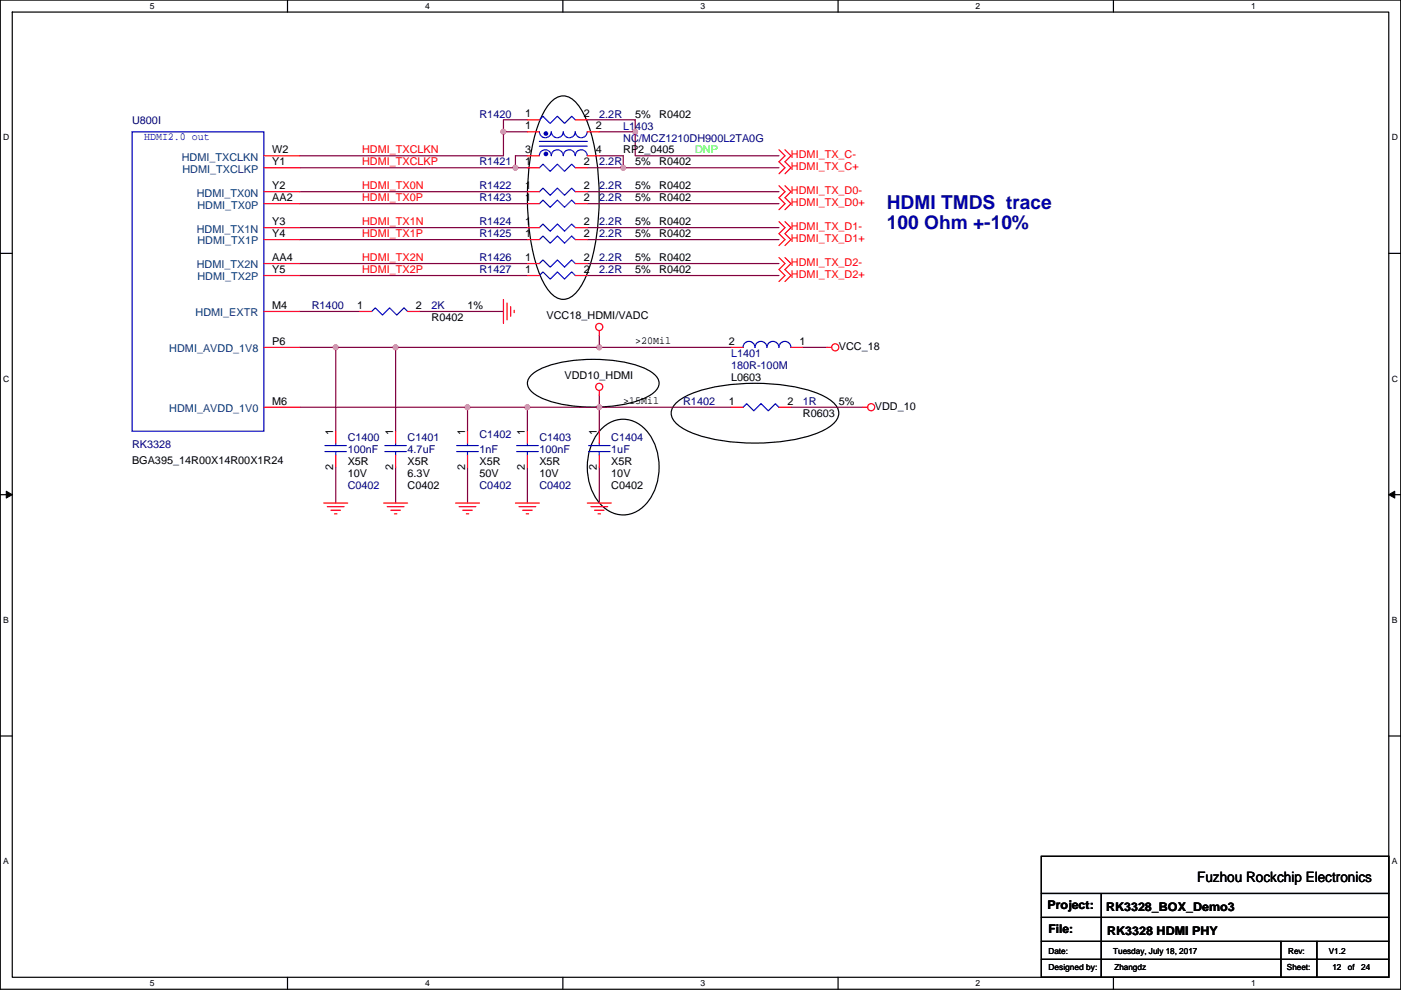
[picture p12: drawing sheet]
<svg xmlns="http://www.w3.org/2000/svg" width="297mm" height="210mm" viewBox="0 0 297 210" stroke-linecap="round" stroke-linejoin="round" font-family="sans-serif">
<path d="M.1 0h296.9v209.8h-296.9zM2.6 2.6h291.8v204.7h-291.8z" fill="none" stroke="#000" stroke-width=".25"/>
<g fill="#fff">
<path d="M31.8 .3h1v2h-1z"/>
<path d="M31.8 207.5h1v2.1h-1z"/>
</g>
<path d="M61 0v2.6M61 207.3v2.5" fill="none" stroke="#000" stroke-width=".25"/>
<g fill="#fff">
<path d="M90.1 .3h1v2h-1z"/>
<path d="M90.1 207.5h1v2.1h-1z"/>
</g>
<path d="M119.3 0v2.6M119.3 207.3v2.5" fill="none" stroke="#000" stroke-width=".25"/>
<g fill="#fff">
<path d="M148.5 .3h1v2h-1z"/>
<path d="M148.5 207.5h1v2.1h-1z"/>
</g>
<path d="M177.7 0v2.6M177.7 207.3v2.5" fill="none" stroke="#000" stroke-width=".25"/>
<g fill="#fff">
<path d="M206.9 .3h1v2h-1z"/>
<path d="M206.9 207.5h1v2.1h-1z"/>
</g>
<path d="M236.1 0v2.6M236.1 207.3v2.5" fill="none" stroke="#000" stroke-width=".25"/>
<g fill="#fff">
<path d="M265.2 .3h1v2h-1z"/>
<path d="M265.2 207.5h1v2.1h-1z"/>
<path d="M.7 28.2h1.3v2h-1.3z"/>
<path d="M295.1 28.2h1.3v2h-1.3z"/>
<path d="M.7 79.3h1.3v2.1h-1.3z"/>
<path d="M295.1 79.3h1.3v2.1h-1.3z"/>
</g>
<path d="M.1 53.7h2.5M294.4 53.7h2.6" fill="none" stroke="#000" stroke-width=".25"/>
<g fill="#fff">
<path d="M.7 130.5h1.2v2h-1.2z"/>
<path d="M295.1 130.5h1.2v2h-1.2z"/>
</g>
<path d="M.1 104.9h2.5M294.4 104.9h2.6" fill="none" stroke="#000" stroke-width=".25"/>
<path d="M1.3 104.2l1.3 .7-1.3 .7zM294.4 104.9l1.3-.7v1.4z" fill="#000" stroke="#000" stroke-width=".21"/>
<g fill="#fff">
<path d="M.7 181.7h1.2v2h-1.2z"/>
<path d="M295.1 181.7h1.2v2h-1.2z"/>
</g>
<g fill="none" stroke="#000" stroke-width=".25">
<path d="M117.2 21.3a3.3 3.3 0 0 1 5.2 .7 24.7 24.7 0 0 1 4 11.5 53.7 53.7 0 0 1-1.6 23.7 10.9 10.9 0 0 1-3.8 5.9 3.4 3.4 0 0 1-4.5-1.3 24.8 24.8 0 0 1-4.1-11.5 53.9 53.9 0 0 1 1.6-23.6 13.6 13.6 0 0 1 3.2-5.4zM112.8 79.5a17.6 17.6 0 0 1 9.5-3.1 29.7 29.7 0 0 1 14.9 2 4 4 0 0 1 2.5 2.9 3.6 3.6 0 0 1-2.5 2.9 30.1 30.1 0 0 1-16.5 1.8 16.3 16.3 0 0 1-7.9-2.9 2.25 2.25 0 0 1 0-3.6zM127.5 91a6.3 6.3 0 0 1 10 .9 12.5 12.5 0 0 1-.7 15.2 6.3 6.3 0 0 1-10.1-.9 12.6 12.6 0 0 1 .8-15.2zM143.3 85.5a15.5 15.5 0 0 1 7.2-3.2 44.3 44.3 0 0 1 22.1 .9 7.8 7.8 0 0 1 5.1 3.7 3.1 3.1 0 0 1-1.7 3.5 25.3 25.3 0 0 1-11.9 3.4 39.6 39.6 0 0 1-17.9-2.2 6.9 6.9 0 0 1-3.8-3.2 2.75 2.75 0 0 1 .9-2.9zM.1 156.1h2.5M294.4 156.1h2.6M220.8 181.6h73.6v25.7h-73.6zM220.8 189.5h73.6M220.8 194.6h73.6M220.8 199.7h73.6M233.5 189.5v17.8M271.6 199.7v7.6"/>
<path d="M279.2 199.7v7.6M220.8 203.5h73.6"/>
</g>
<g fill="none" stroke="#800040" stroke-width=".25">
<path d="M63.6 35.6h45.7M106.7 28v5h-43.1M106.7 28h5.1M111.8 25.4h-5.1v2.6M111.8 33h-2.5v2.6h2.5M124.5 35.6h7.6M124.5 25.4h10.2v2.6M127.1 33h5v2.6M127.1 28h7.6M132.1 35.6h33.1M134.7 28v5h30.5M63.6 40.7h48.2"/>
<path d="M63.6 58.4h48.2M63.6 43.2h48.2M63.6 48.3h48.2M63.6 50.8h48.2M63.6 55.9h48.2M124.5 48.3h40.7M124.5 50.8h40.7M124.5 55.9h40.7M124.5 58.4h40.7M124.5 40.7h40.7M124.5 43.2h40.7M63.6 66.1h12.7"/>
<path d="M63.6 73.7h7.6v17.8M71.2 73.7h12.7M83.9 73.7v17.8M83.9 73.7h43.2M89 66.1h17.7M127.1 73.7h27.9M127.1 71.1v2.6M170.2 73.7h5.1M63.6 86.4h35.5M71.2 99.1v7.6M83.9 99.1v7.6M99.1 86.4h12.7"/>
<path d="M99.1 99.1v7.6M99.1 86.4v5.1M111.8 99.1v7.6M111.8 86.4v5.1M111.8 86.4h15.3M127.1 83.8v2.6M127.1 86.4h27.9M127.1 86.4v5.1M127.1 99.1v7.6M167.7 86.4h15.2"/>
</g>
<g fill="#f0f" stroke="#f0f" stroke-width=".25">
<circle cx="127" cy="73.7" r=".5"/>
<circle cx="127" cy="86.4" r=".5"/>
<circle cx="83.9" cy="73.7" r=".5"/>
<circle cx="71.2" cy="73.7" r=".5"/>
<circle cx="109.3" cy="35.6" r=".5"/>
<circle cx="132.1" cy="35.6" r=".5"/>
<circle cx="134.7" cy="27.9" r=".5"/>
<circle cx="111.8" cy="86.4" r=".5"/>
<circle cx="106.7" cy="27.9" r=".5"/>
<circle cx="99.1" cy="86.4" r=".5"/>
</g>
<g fill="none" stroke="#f00" stroke-width=".25">
<path d="M55.9 33h7.7M55.9 35.6h7.7M111.8 35.6h2.6M111.8 28h2.6M111.8 33h2.6M111.8 25.4h2.6M122 35.6h2.5M122 25.4h2.5M124.5 28h2.6M124.5 33h2.6M165.2 39.4l1.2 1.3-1.2 1.2 1.2 1.3-1.2 1.3M165.2 31.8l1.2 1.2-1.2 1.3 1.2 1.3-1.2 1.3"/>
<path d="M166.4 39.4l1.3 1.3-1.3 1.2 1.3 1.3-1.3 1.3M166.4 31.8l1.3 1.2-1.3 1.3 1.3 1.3-1.3 1.3M55.9 40.7h7.7M55.9 43.2h7.7M55.9 48.3h7.7M55.9 50.8h7.7M55.9 55.9h7.7M55.9 58.4h7.7M111.8 40.7h2.6M111.8 43.2h2.6M111.8 48.3h2.6M111.8 55.9h2.6"/>
<path d="M111.8 50.8h2.6M111.8 58.4h2.6M122 40.7h2.5M122 43.2h2.5M122 48.3h2.5M122 55.9h2.5M122 50.8h2.5M122 58.4h2.5M165.2 54.6l1.2 1.3-1.2 1.3 1.2 1.2-1.2 1.3M165.2 47l1.2 1.3-1.2 1.3 1.2 1.2-1.2 1.3M166.4 54.6l1.3 1.3-1.3 1.3 1.3 1.2-1.3 1.3M166.4 47l1.3 1.3-1.3 1.3 1.3 1.2-1.3 1.3"/>
<path d="M55.9 66.1h7.7M55.9 73.7h7.7M76.3 66.1h2.5M86.4 66.1h2.6M106.7 63.5v5.1M107.5 64.3v3.5M108.3 65v2.1M109 65.8v.5M127.1 70.1v1M155 73.7h2.5M167.7 73.7h2.5M175.3 73.7h1"/>
<path d="M55.9 86.4h7.7M71.2 91.5v2.5M71.2 96.5v2.6M83.9 91.5v2.5M83.9 96.5v2.6M99.1 91.5v2.5M99.1 96.5v2.6M111.8 91.5v2.5M111.8 96.5v2.6M127.1 82.8v1M127.1 91.5v2.5M127.1 96.5v2.6"/>
<path d="M155 86.4h2.5M165.2 86.4h2.5M182.9 86.4h1.1M68.6 106.7h5.1M69.4 107.5h3.6M70.2 108.2h2M70.9 109h.5M81.3 106.7h5.1M82.1 107.5h3.6M82.9 108.2h2M83.6 109h.5M96.6 106.7h5.1"/>
<path d="M97.3 107.5h3.6M98.1 108.2h2M98.9 109h.5M109.3 106.7h5.1M110 107.5h3.6M110.8 108.2h2M111.6 109h.5M124.5 106.7h5.1M125.3 107.5h3.5M126 108.2h2.1M126.8 109h.5"/>
<circle cx="127" cy="69.3" r=".76"/>
<circle cx="177.1" cy="73.7" r=".76"/>
<circle cx="127" cy="82" r=".76"/>
<circle cx="184.7" cy="86.4" r=".76"/>
</g>
<g fill="none" stroke="#00f" stroke-width=".25">
<path d="M28 28h27.9v63.5h-27.9zM114.4 35.6l.7-.8 1.5 1.5 1.6-1.5 1.5 1.5 1.5-1.5 .8 .8M114.4 25.4l.7-.7 1.5 1.5 1.6-1.5 1.5 1.5 1.5-1.5 .8 .7M114.4 33a1.27 1.27 0 0 1 1.2-1.2 1.27 1.27 0 0 1 1.3 1.2 1.27 1.27 0 0 1 1.3-1.2 1.27 1.27 0 0 1 1.2 1.2 1.27 1.27 0 0 1 1.3-1.2 1.27 1.27 0 0 1 1.3 1.2 1.26 1.26 0 0 1 1.2-1.2 1.26 1.26 0 0 1 1.3 1.2M114.4 27.9a1.26 1.26 0 0 0 1.2 1.3 1.26 1.26 0 0 0 1.3-1.3 1.27 1.27 0 0 0 1.2 1.3 1.27 1.27 0 0 0 1.3-1.3 1.27 1.27 0 0 0 1.3 1.3 1.27 1.27 0 0 0 1.3-1.3 1.27 1.27 0 0 0 1.2 1.3 1.27 1.27 0 0 0 1.3-1.3M114.4 30h10.1M114.4 31h10.1M114.4 40.7l.7-.8 1.5 1.5 1.6-1.5 1.5 1.5 1.5-1.5 .8 .8M114.4 43.2l.7-.8 1.5 1.6 1.6-1.6 1.5 1.6 1.5-1.6 .8 .8M114.4 48.3l.7-.8 1.5 1.5 1.6-1.5 1.5 1.5 1.5-1.5 .8 .8M114.4 55.9l.7-.8 1.5 1.6 1.6-1.6 1.5 1.6 1.5-1.6 .8 .8M114.4 50.8l.7-.7 1.5 1.5 1.6-1.5 1.5 1.5 1.5-1.5 .8 .7"/>
<path d="M114.4 58.4l.7-.7 1.5 1.5 1.6-1.5 1.5 1.5 1.5-1.5 .8 .7M78.8 66.1l.8-.8 1.5 1.5 1.5-1.5 1.5 1.5 1.6-1.5 .7 .8M157.5 73.7a1.27 1.27 0 0 1 1.3-1.3 1.27 1.27 0 0 1 1.3 1.3 1.27 1.27 0 0 1 1.3-1.3 1.27 1.27 0 0 1 1.2 1.3 1.27 1.27 0 0 1 1.3-1.3 1.27 1.27 0 0 1 1.3 1.3 1.26 1.26 0 0 1 1.2-1.3 1.26 1.26 0 0 1 1.3 1.3M68.9 95.8h4.6M68.9 94.5h4.6M71.2 94v.5M71.2 95.8v.7M81.6 95.8h4.6M81.6 94.5h4.6M83.9 94v.5M83.9 95.8v.7M96.8 95.8h4.6"/>
<path d="M96.8 94.5h4.6M99.1 94v.5M99.1 95.8v.7M109.5 95.8h4.6M109.5 94.5h4.6M111.8 94v.5M111.8 95.8v.7M124.8 95.8h4.5M124.8 94.5h4.5M127.1 94v.5M127.1 95.8v.7M157.5 86.4l.8-.8 1.5 1.5 1.6-1.5 1.5 1.5 1.5-1.5 .8 .8"/>
</g>
<g fill="#00f" stroke="#00f" stroke-width=".25">
<circle cx="115.7" cy="28.3" r=".38"/>
<circle cx="115.7" cy="32.6" r=".38"/>
</g>
<g font-size="4.1" fill="#000080">
<text x="188" y="44.4">HDMI TMDS trace</text>
<text x="188" y="48.6">100 Ohm +-10%</text>
</g>
<text font-size="3" x="253.8" y="187.2">Fuzhou Rockchip Electronics</text>
<g font-size="2.5">
<text x="222.1" y="192.9">Project:</text>
<text x="222.3" y="198">File:</text>
<text x="234.5" y="193.1">RK3328_BOX_Demo3</text>
<text x="234.8" y="198.2">RK3328 HDMI PHY</text>
</g>
<g font-size="2.3" fill="#000080">
<text x="28" y="26.2">U800I</text>
<text x="101.7" y="24.9">R1420</text>
<text x="127.1" y="24.9">2.2R</text>
<text x="132.1" y="27.5">L1403</text>
<text x="101.7" y="35.1">R1421</text>
<text x="127.1" y="35.1">2.2R</text>
<text x="132.1" y="30">NC/MCZ1210DH900L2TA0G</text>
<text x="101.7" y="40.2">R1422</text>
<text x="127.1" y="40.2">2.2R</text>
<text x="101.7" y="42.7">R1423</text>
<text x="101.7" y="47.8">R1424</text>
<text x="127.1" y="42.7">2.2R</text>
<text x="127.1" y="47.8">2.2R</text>
<text x="101.7" y="50.3">R1425</text>
<text x="127.1" y="50.3">2.2R</text>
<text x="101.7" y="55.4">R1426</text>
<text x="101.7" y="58">R1427</text>
<text x="127.1" y="55.4">2.2R</text>
<text x="127.1" y="58">2.2R</text>
<text x="66.1" y="65.6">R1400</text>
<text x="91.5" y="65.6">2K</text>
<text x="155" y="75.7">L1401</text>
<text x="155" y="78.3">180R-100M</text>
<text x="144.8" y="85.9">R1402</text>
<text x="170.2" y="85.9">1R</text>
<text x="28" y="95">RK3328</text>
<text x="73.7" y="93.5">C1400</text>
<text x="86.4" y="93.5">C1401</text>
<text x="101.7" y="93">C1402</text>
<text x="114.4" y="93.5">C1403</text>
<text x="129.6" y="93.5">C1404</text>
<text x="73.7" y="96.1">100nF</text>
<text x="86.4" y="96.1">4.7uF</text>
<text x="101.7" y="96.1">1nF</text>
<text x="114.4" y="96.1">100nF</text>
<text x="129.6" y="96.1">1uF</text>
<text x="73.7" y="103.7">C0402</text>
<text x="101.7" y="103.7">C0402</text>
<text x="114.4" y="103.7">C0402</text>
</g>
<text font-size="2.3" fill="#00f" x="30.5" y="29.8">HDMI2.0 out</text>
<g font-size="2.3">
<text x="111.3" y="27.4">1</text>
<text x="111.3" y="24.9">1</text>
<text x="123.8" y="24.9">2</text>
<text x="126.3" y="27.4">2</text>
<text x="134.7" y="24.9">5%</text>
<text x="139.8" y="24.9">R0402</text>
<text x="57.7" y="32.5">W2</text>
<text x="57.7" y="35.1">Y1</text>
<text x="111.3" y="35.1">1</text>
<text x="111.3" y="32.5">3</text>
<text x="123.8" y="35.1">2</text>
<text x="126.3" y="32.5">4</text>
<text x="132.1" y="32.6">RP2_0405</text>
<text x="134.7" y="35.1">5%</text>
<text x="139.8" y="35.1">R0402</text>
<text x="57.7" y="40.1">Y2</text>
<text x="111.3" y="40.1">1</text>
<text x="123.8" y="40.1">2</text>
<text x="134.7" y="40.2">5%</text>
<text x="139.8" y="40.2">R0402</text>
<text x="57.7" y="47.8">Y3</text>
<text x="57.7" y="42.7">AA2</text>
<text x="111.3" y="42.7">1</text>
<text x="111.3" y="47.8">1</text>
<text x="123.8" y="42.7">2</text>
<text x="123.8" y="47.8">2</text>
<text x="134.7" y="42.7">5%</text>
<text x="134.7" y="47.8">5%</text>
<text x="139.8" y="42.7">R0402</text>
<text x="139.8" y="47.8">R0402</text>
<text x="57.7" y="50.3">Y4</text>
<text x="111.3" y="50.3">1</text>
<text x="123.8" y="50.3">2</text>
<text x="134.7" y="50.3">5%</text>
<text x="139.8" y="50.3">R0402</text>
<text x="57.7" y="55.4">AA4</text>
<text x="57.7" y="57.9">Y5</text>
<text x="111.3" y="55.4">1</text>
<text x="111.3" y="57.9">1</text>
<text x="123.8" y="55.4">2</text>
<text x="123.8" y="57.9">2</text>
<text x="134.7" y="55.4">5%</text>
<text x="134.7" y="58">5%</text>
<text x="139.8" y="55.4">R0402</text>
<text x="139.8" y="58">R0402</text>
<text x="57.7" y="65.5">M4</text>
<text x="75.8" y="65.5">1</text>
<text x="88.2" y="65.5">2</text>
<text x="99.1" y="65.6">1%</text>
<text x="91.5" y="68.1">R0402</text>
<text x="115.9" y="67.6">VCC18_HDMI/VADC</text>
<text x="57.7" y="73.2">P6</text>
<text x="134.7" y="73">&gt;20Mil</text>
<text x="154.5" y="73.2">2</text>
<text x="169.5" y="73.2">1</text>
<text x="177.9" y="74.2">VCC_18</text>
<text x="119.7" y="80.3">VDD10_HDMI</text>
<text x="155" y="80.8">L0603</text>
<text x="57.7" y="85.9">M6</text>
<text x="132.1" y="85.7">&gt;15Mil</text>
<text x="154.5" y="85.9">1</text>
<text x="166.9" y="85.9">2</text>
<text x="170.2" y="88.4">R0603</text>
<text x="177.9" y="85.9">5%</text>
<text x="185.5" y="86.9">VDD_10</text>
<text x="70.7" y="92.2" transform="rotate(-90 70.7 92.2)">1</text>
<text x="83.4" y="92.2" transform="rotate(-90 83.4 92.2)">1</text>
<text x="98.6" y="92.2" transform="rotate(-90 98.6 92.2)">1</text>
<text x="111.3" y="92.2" transform="rotate(-90 111.3 92.2)">1</text>
<text x="126.5" y="92.2" transform="rotate(-90 126.5 92.2)">1</text>
<text x="28" y="98.3">BGA395_14R00X14R00X1R24</text>
<text x="70.7" y="99.6" transform="rotate(-90 70.7 99.6)">2</text>
<text x="73.7" y="98.6">X5R</text>
<text x="73.7" y="101.1">10V</text>
<text x="83.4" y="99.6" transform="rotate(-90 83.4 99.6)">2</text>
<text x="86.4" y="98.6">X5R</text>
<text x="86.4" y="101.1">6.3V</text>
<text x="98.6" y="99.6" transform="rotate(-90 98.6 99.6)">2</text>
<text x="101.7" y="98.6">X5R</text>
<text x="101.7" y="101.1">50V</text>
<text x="111.3" y="99.6" transform="rotate(-90 111.3 99.6)">2</text>
<text x="114.4" y="98.6">X5R</text>
<text x="114.4" y="101.1">10V</text>
<text x="126.5" y="99.6" transform="rotate(-90 126.5 99.6)">2</text>
<text x="129.6" y="98.6">X5R</text>
<text x="129.6" y="101.1">10V</text>
<text x="86.4" y="103.7">C0402</text>
<text x="129.6" y="103.7">C0402</text>
</g>
<g font-size="2.3" fill="#004080">
<text x="38.5" y="34.1">HDMI_TXCLKN</text>
<text x="38.7" y="36.6">HDMI_TXCLKP</text>
<text x="41.7" y="41.7">HDMI_TX0N</text>
<text x="41.8" y="44.2">HDMI_TX0P</text>
<text x="41.7" y="49.3">HDMI_TX1N</text>
<text x="41.8" y="51.9">HDMI_TX1P</text>
<text x="41.7" y="56.9">HDMI_TX2N</text>
<text x="41.8" y="59.5">HDMI_TX2P</text>
<text x="41.5" y="67.1">HDMI_EXTR</text>
<text x="35.9" y="74.7">HDMI_AVDD_1V8</text>
<text x="35.9" y="87.4">HDMI_AVDD_1V0</text>
</g>
<g font-size="2.3" fill="#f00">
<text x="76.8" y="32.4">HDMI_TXCLKN</text>
<text x="76.8" y="35">HDMI_TXCLKP</text>
<text x="167.7" y="33.6">HDMI_TX_C-</text>
<text x="76.8" y="40">HDMI_TX0N</text>
<text x="167.7" y="41.2">HDMI_TX_D0-</text>
<text x="167.7" y="36.1">HDMI_TX_C+</text>
<text x="76.8" y="42.6">HDMI_TX0P</text>
<text x="76.8" y="47.7">HDMI_TX1N</text>
<text x="167.7" y="43.7">HDMI_TX_D0+</text>
<text x="76.8" y="50.2">HDMI_TX1P</text>
<text x="167.7" y="48.8">HDMI_TX_D1-</text>
<text x="167.7" y="51.4">HDMI_TX_D1+</text>
<text x="76.8" y="57.8">HDMI_TX2P</text>
<text x="76.8" y="55.3">HDMI_TX2N</text>
<text x="167.7" y="56.4">HDMI_TX_D2-</text>
<text x="167.7" y="59">HDMI_TX_D2+</text>
</g>
<text font-size="2.3" fill="#0f0" x="147.4" y="32.6">DNP</text>
<g font-size="1.8">
<text x="31.8" y="1.9">5</text>
<text x="90.1" y="1.9">4</text>
<text x="148.5" y="1.9">3</text>
<text x="206.9" y="1.9">2</text>
<text x="265.2" y="1.9">1</text>
<text x=".7" y="29.8">D</text>
<text x="295.1" y="29.8">D</text>
<text x=".7" y="81">C</text>
<text x="295.1" y="81">C</text>
<text x=".7" y="132.1">B</text>
<text x="295.1" y="132.1">B</text>
<text x=".7" y="183.3">A</text>
<text x="295.1" y="183.3">A</text>
<text x="222.3" y="202.3">Date:</text>
<text x="236" y="202.3">Tuesday, July 18, 2017</text>
<text x="273.1" y="202.3">Rev:</text>
<text x="281.7" y="202.3">V1.2</text>
<text x="31.8" y="209.2">5</text>
<text x="90.1" y="209.2">4</text>
<text x="148.5" y="209.2">3</text>
<text x="206.9" y="209.2">2</text>
<text x="222.3" y="205.8">Designed by:</text>
<text x="236.3" y="205.8">Zhangdz</text>
<text x="265.2" y="209.2">1</text>
<text x="272.9" y="205.8">Sheet:</text>
<text x="282.5" y="205.8">12</text>
<text x="285.8" y="205.8">of</text>
<text x="288.6" y="205.8">24</text>
</g>
</svg>
